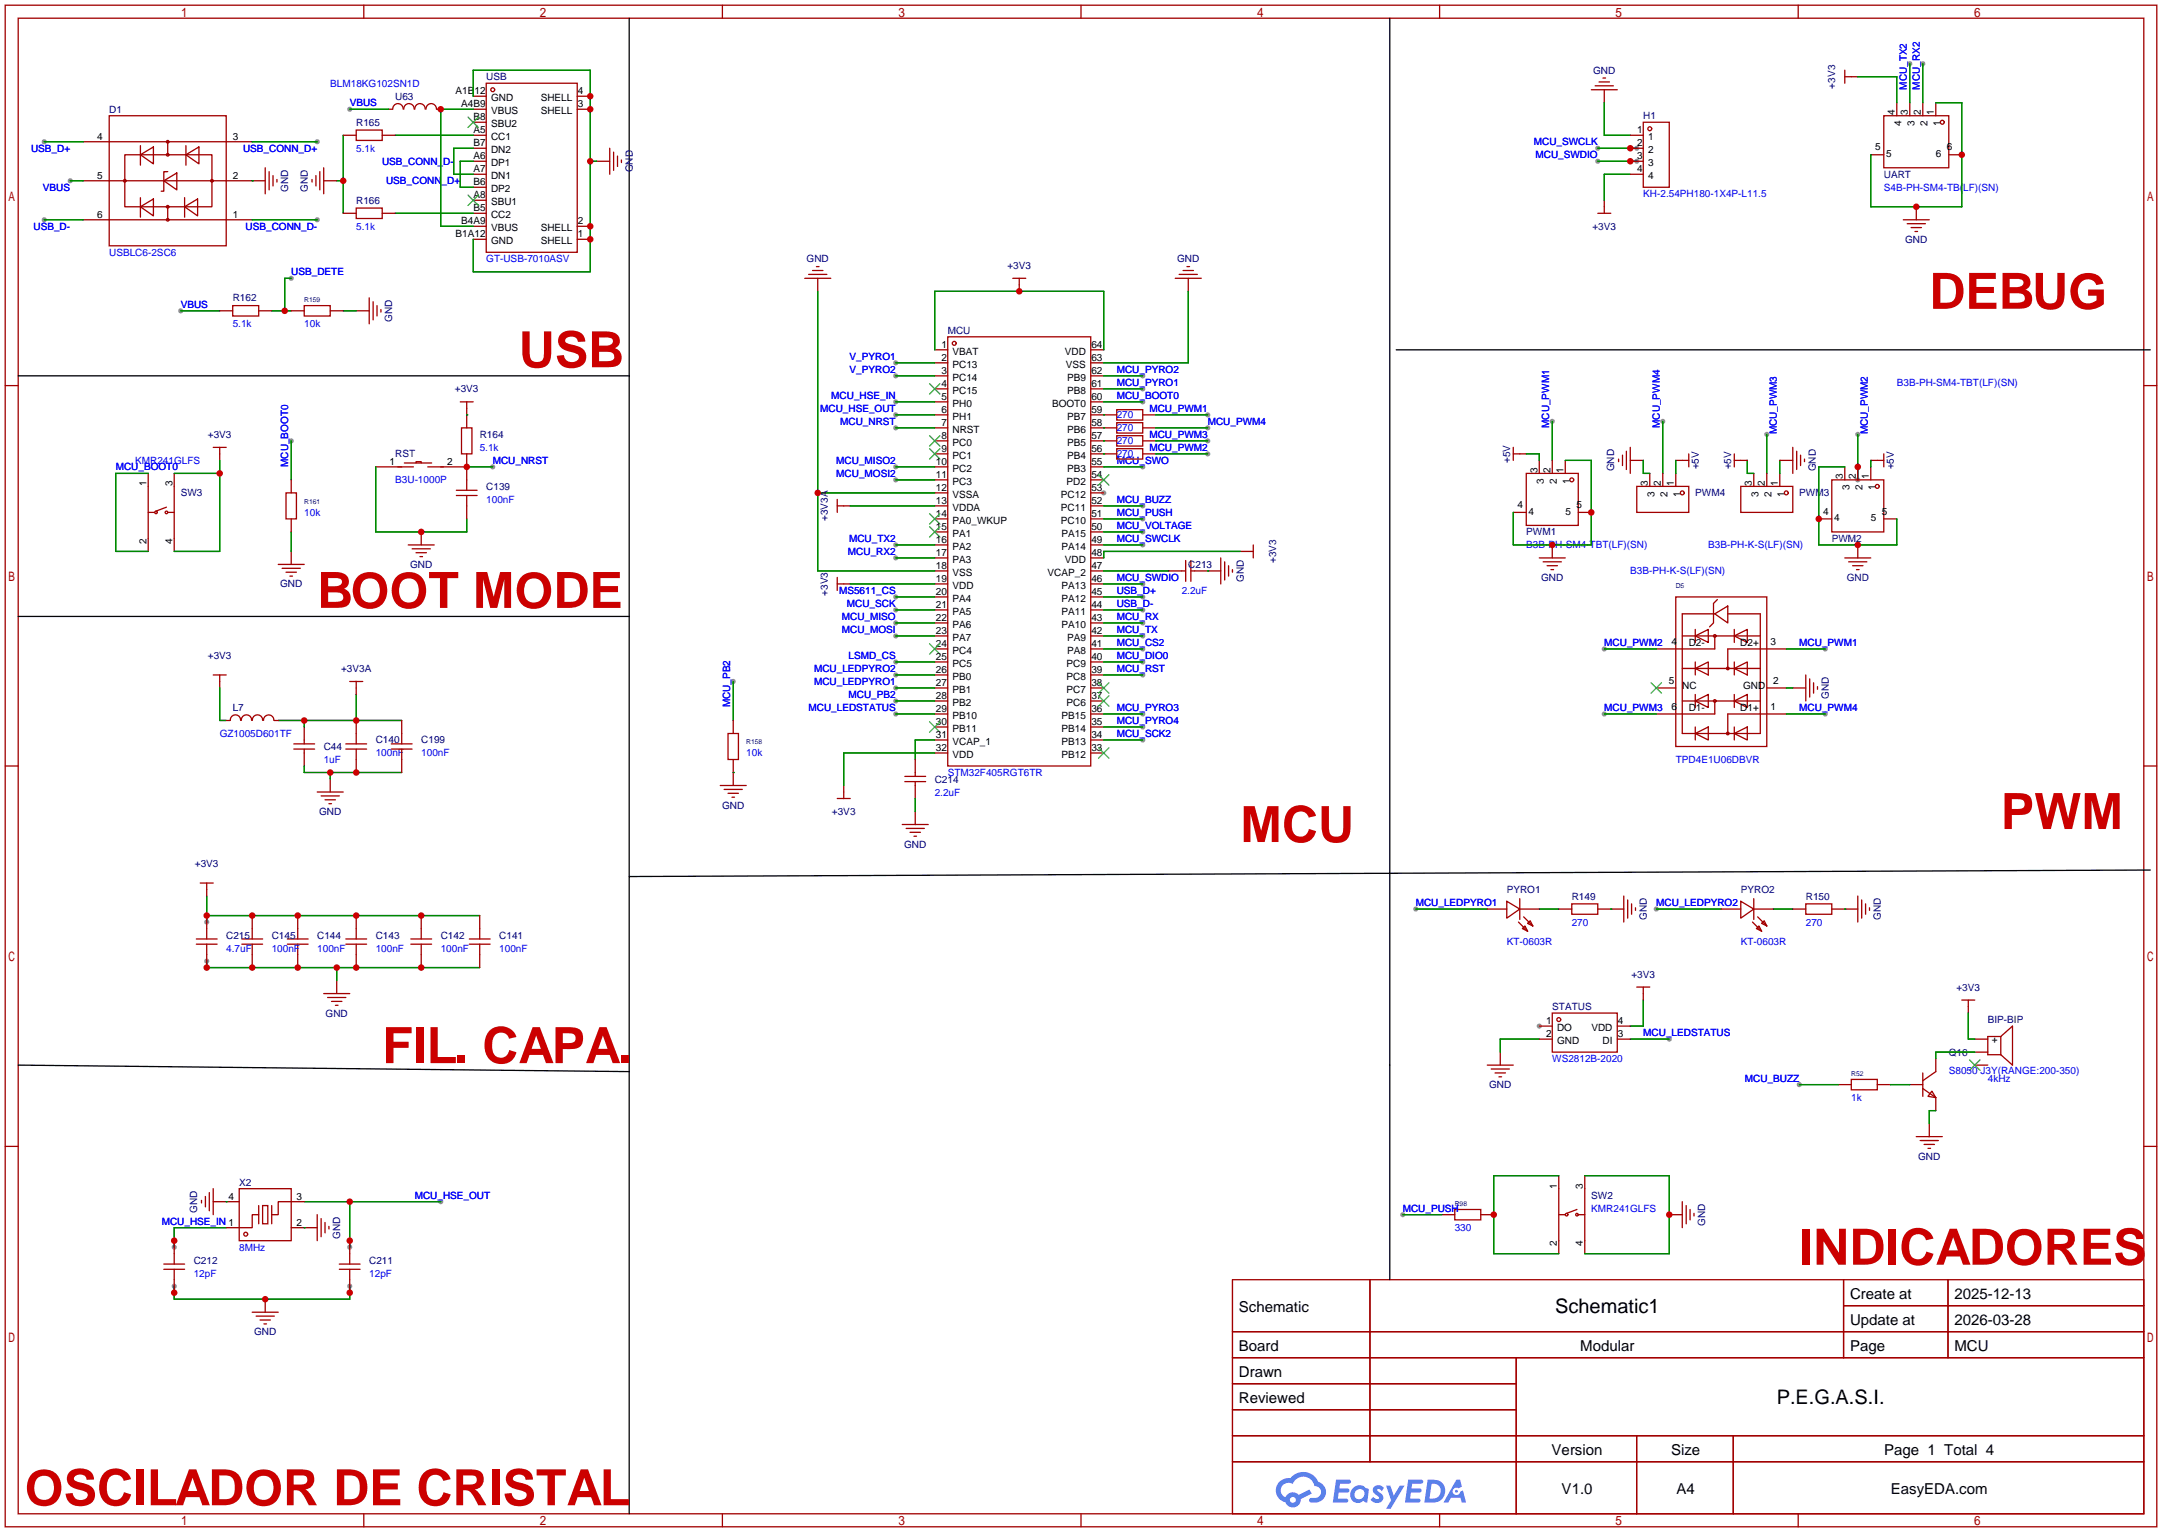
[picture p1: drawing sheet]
<svg xmlns="http://www.w3.org/2000/svg" width="422mm" height="299mm" viewBox="0 0 422 299" stroke-linecap="round" stroke-linejoin="round" font-family="sans-serif">
<g fill="#999">
<circle cx="215.6" cy="96.3" r=".51"/>
<circle cx="300.7" cy="200.4" r=".51"/>
<circle cx="223.3" cy="78.5" r=".51"/>
<circle cx="175" cy="83.6" r=".51"/>
<circle cx="175" cy="78.5" r=".51"/>
<circle cx="175" cy="81" r=".51"/>
<circle cx="223.3" cy="106.4" r=".51"/>
<circle cx="223.3" cy="114" r=".51"/>
<circle cx="223.3" cy="91.2" r=".51"/>
<circle cx="223.3" cy="121.7" r=".51"/>
<circle cx="223.3" cy="124.2" r=".51"/>
<circle cx="40.4" cy="180.1" r=".51"/>
<circle cx="40.4" cy="187.7" r=".51"/>
<circle cx="175" cy="116.6" r=".51"/>
<circle cx="175" cy="119.1" r=".51"/>
<circle cx="175" cy="121.7" r=".51"/>
<circle cx="175" cy="124.2" r=".51"/>
<circle cx="223.3" cy="126.7" r=".51"/>
<circle cx="223.3" cy="139.4" r=".51"/>
<circle cx="223.3" cy="142" r=".51"/>
<circle cx="8.6" cy="27.7" r=".51"/>
<circle cx="62" cy="27.7" r=".51"/>
<circle cx="8.6" cy="42.9" r=".51"/>
<circle cx="62" cy="42.9" r=".51"/>
<circle cx="223.3" cy="129.3" r=".51"/>
<circle cx="223.3" cy="131.8" r=".51"/>
<circle cx="13.7" cy="35.3" r=".51"/>
<circle cx="175" cy="109" r=".51"/>
<circle cx="175" cy="106.4" r=".51"/>
<circle cx="175" cy="73.4" r=".51"/>
<circle cx="175" cy="136.9" r=".51"/>
<circle cx="223.3" cy="119.1" r=".51"/>
<circle cx="223.3" cy="116.6" r=".51"/>
<circle cx="319.8" cy="29" r=".51"/>
<circle cx="312.2" cy="29" r=".51"/>
<circle cx="319.8" cy="31.5" r=".51"/>
<circle cx="312.2" cy="31.5" r=".51"/>
<circle cx="96.3" cy="91.2" r=".51"/>
<circle cx="351.5" cy="211.8" r=".51"/>
<circle cx="143.3" cy="133.1" r=".51"/>
<circle cx="175" cy="70.9" r=".51"/>
<circle cx="86.1" cy="234.7" r=".51"/>
<circle cx="68.3" cy="243.6" r=".51"/>
<circle cx="34" cy="243.6" r=".51"/>
<circle cx="34" cy="251.2" r=".51"/>
<circle cx="68.3" cy="251.2" r=".51"/>
<circle cx="223.3" cy="144.5" r=".51"/>
<circle cx="274.1" cy="237.2" r=".51"/>
<circle cx="68.3" cy="21.3" r=".51"/>
<circle cx="56.9" cy="86.1" r=".51"/>
<circle cx="56.9" cy="54.4" r=".51"/>
<circle cx="35.3" cy="60.7" r=".51"/>
<circle cx="363" cy="93.7" r=".51"/>
<circle cx="363" cy="84.8" r=".51"/>
<circle cx="345.2" cy="84.8" r=".51"/>
<circle cx="236" cy="81" r=".51"/>
<circle cx="236" cy="86.1" r=".51"/>
<circle cx="236" cy="88.6" r=".51"/>
<circle cx="356.6" cy="126.7" r=".51"/>
<circle cx="313.4" cy="126.7" r=".51"/>
<circle cx="356.6" cy="139.4" r=".51"/>
<circle cx="313.4" cy="139.4" r=".51"/>
<circle cx="276.6" cy="177.5" r=".51"/>
<circle cx="323.6" cy="177.5" r=".51"/>
<circle cx="324.9" cy="82.3" r=".51"/>
<circle cx="303.3" cy="82.3" r=".51"/>
<circle cx="223.3" cy="73.4" r=".51"/>
<circle cx="223.3" cy="75.9" r=".51"/>
<circle cx="175" cy="139.4" r=".51"/>
<circle cx="223.3" cy="98.8" r=".51"/>
<circle cx="223.3" cy="103.9" r=".51"/>
<circle cx="175" cy="91.2" r=".51"/>
<circle cx="175" cy="93.7" r=".51"/>
<circle cx="175" cy="131.8" r=".51"/>
<circle cx="175" cy="134.4" r=".51"/>
<circle cx="326.1" cy="202.9" r=".51"/>
<circle cx="373.1" cy="12.4" r=".51"/>
<circle cx="375.7" cy="12.4" r=".51"/>
<circle cx="175" cy="129.3" r=".51"/>
<circle cx="223.3" cy="101.3" r=".51"/>
<circle cx="236" cy="83.6" r=".51"/>
</g>
<g fill="none" stroke="#a10000" stroke-width=".25">
<path d="M1 1h420.4v297.2h-420.4zM3.6 3.6h415.2v292.1h-415.2zM71.1 1v2.6M141.1 1v2.6M211.2 1v2.6M281.3 1v2.6M351.3 1v2.6M1 75.3h2.6M418.8 75.3h2.6M1 149.6h2.6M418.8 149.6h2.6M1 223.9h2.6"/>
<path d="M418.8 223.9h2.6M240.8 249.9h178v45.8h-178zM267.7 249.9v35.6M360.2 249.9v15.3M360.2 255h58.6M380.6 249.9v15.3M240.8 260.1h178M240.8 265.2h178M240.8 270.3h55.4M240.8 275.3h55.4M296.2 265.2v30.5M71.1 295.7v2.5"/>
<path d="M141.1 295.7v2.5M211.2 295.7v2.5M240.8 280.4h178M240.8 285.5h178M281.3 295.7v2.5M319.8 280.4v15.3M338.6 280.4v15.3M351.3 295.7v2.5"/>
</g>
<g fill="#5487ff">
<path d="M268.5 290.3a1.3 1.3 0 0 1 1.9 .3l-.4 .6a.54 .54 0 0 0-1-.2l.2 .2a1.58 1.58 0 0 1 1 1.6 1.43 1.43 0 0 1-2.4 .1l.5-.6a.64 .64 0 0 0 .5 .5 .64 .64 0 0 0 .6-.3l-.1-.2a1.35 1.35 0 0 1-1-1.8z"/>
<path d="M270.8 290.2h.8l.7 1.9 1.2-1.9h.9l-2.7 4.5h-.9l1-1.7z"/>
<path d="M261 289h1.7a1.31 1.31 0 0 1 1.2 .2 .4 .4 0 0 1-.3 .6h-1.8l-.1 .9h1.6a.4 .4 0 0 1 .3 .4 .4 .4 0 0 1-.4 .4h-1.6l-.2 1.2h.8a1.23 1.23 0 0 1 1.2 .2 .39 .39 0 0 1-.4 .6h-2.6z"/>
<path d="M275.1 289h1.7a1.32 1.32 0 0 1 1.2 .2 .39 .39 0 0 1-.3 .6h-1.8l-.1 .9h1.6a.4 .4 0 0 1 .4 .4 .4 .4 0 0 1-.5 .4h-1.6l-.2 1.2h.8a1.23 1.23 0 0 1 1.2 .2 .39 .39 0 0 1-.4 .6h-2.6z"/>
<path d="M284.5 289h.8l.3 1.3-.6 .4a.75 .75 0 0 0-1.1 .3 .75 .75 0 0 0 .5 1 .75 .75 0 0 0 .9-.6l.5-.3 .6 2.4h-.8l-.3-1h-1.8l-.5 1h-1z"/>
<path d="M278.9 289l-.6 4.5h1.4a2.27 2.27 0 0 0 2.7-2.3 2.27 2.27 0 0 0-2.7-2.2zM279.7 289.8a1.5 1.5 0 0 1 1.8 1.5 1.5 1.5 0 0 1-1.9 1.4h-.3z"/>
<path d="M264.4 290.6a1.6 1.6 0 0 0-.4 2.3 1.6 1.6 0 0 0 2.3 .2l.8 .4 .3-2.5-.1-.3h-.5a1.58 1.58 0 0 0-2.4-.1zM265 291.1a.99 .99 0 0 1 1.6 .3 .99 .99 0 0 1-.9 1.4 .94 .94 0 0 1-1-.5 .94 .94 0 0 1 .3-1.2z"/>
<path d="M250 289.4a2.37 2.37 0 0 0 1.1 4 1.54 1.54 0 0 0 1.8 1 1.54 1.54 0 0 0 1.2-1.6l2.2-1.1-.5-.8-2.1 1.1a1.57 1.57 0 0 0-2.6 .4 1.5 1.5 0 0 1-.7-2.1 1.5 1.5 0 0 1 2.2-.5 2.23 2.23 0 0 1 2.3-1.4 2.23 2.23 0 0 1 1.9 1.8 1.16 1.16 0 0 1 1.3 1.1 1.16 1.16 0 0 1-1.1 1.3h-.7a.47 .47 0 0 0-.5 .3 .47 .47 0 0 0 .4 .6 2.17 2.17 0 0 0 2.5-1 2.17 2.17 0 0 0-.4-2.7l-.7-.4a3.2 3.2 0 0 0-5.5-.7l-1.1 .1zM252 292.9a.6 .6 0 0 1 1.2 0 .6 .6 0 0 1-1.2 0z"/>
<circle cx="284.6" cy="291.3" r=".28"/>
</g>
<g fill="none" stroke="#a10000" stroke-width=".25">
<path d="M92.5 18.8h2.5M95 16.3h17.8v33h-17.8zM112.8 18.8h2.5M310.9 17.5h5.1M311.7 16.8h3.5M312.4 16h2.1M313.2 15.2h.5M313.4 17.5v2.6M360.4 13.7v2.6M360.4 15h2.6M16.3 35.3h35.5M16.3 27.7h33"/>
<path d="M21.3 22.6h22.9v25.4h-22.9zM24.4 30.2h17v10.2h-17zM27.4 30.2l2.6-1.5v3.3zM27.4 28.4v3.9M27.4 38.6v3.8M32 35.3l2.5-1.5v3.3zM32.8 33.5h-.8v3.8h-.5M32.8 27.7v2.5M36.1 38.6v3.8M36.3 30.2l2.6-1.5v3.3zM36.3 28.4v3.9M51.8 32.8v5"/>
<path d="M52.6 33.5v3.6M53.3 34.3v2M54.1 35.1v.5M61 35.1v.5M61.7 34.3v2M62.5 33.5v3.6M63.2 35.3h2.6M63.2 32.8v5M67.1 26.4h2.5M69.6 25.4h5.1v2h-5.1zM74.7 26.4h2.5M75.9 21.3h.8"/>
<path d="M76.7 21.3a1.01 1.01 0 0 1 1-1.1 1.01 1.01 0 0 1 1.1 1.1M78.9 21.3a1.01 1.01 0 0 1 1-1.1 1.01 1.01 0 0 1 1 1.1M81 21.3a1.01 1.01 0 0 1 1.1-1.1 1.01 1.01 0 0 1 1 1.1M83.2 21.3a1.01 1.01 0 0 1 1-1.1 1.01 1.01 0 0 1 1.1 1.1M85.3 21.3h.8M92.5 21.3h2.5M92.5 39.1h2.5M92.5 36.6h2.5M92.5 34h2.5M92.5 31.5h2.5M92.5 29h2.5M92.5 26.4h2.5"/>
<path d="M92.5 23.9h2.5M112.8 21.3h2.5M116.6 31.5h2.5M119.1 29v5M119.9 29.7v3.6M120.6 30.5v2M121.4 31.2v.6M313.4 39.1v2.6M318.5 34h2.6M318.5 31.5h2.6M318.5 29h2.6M318.5 26.4h2.6"/>
<path d="M321.1 23.9h5v12.7h-5zM365.5 30.2h2.5M368 22.6h12.7v10.2h-12.7zM370.6 20.1v2.5M373.1 20.1v2.5M375.7 20.1v2.5M378.2 20.1v2.5M380.7 30.2h2.6M16.3 42.9h33M27.4 40.4l2.6-1.5v3.3zM32.8 40.4v2.5M36.1 40.4l2.5-1.5v3.3z"/>
<path d="M45.5 59.7h5v2h-5zM59.4 59.7h5.1v2h-5.1zM67.1 41.7h2.5M69.6 40.6h5.1v2.1h-5.1zM72.1 58.2v5M72.9 58.9v3.6M73.7 59.7v2M74.7 41.7h2.5M92.5 41.7h2.5M92.5 44.2h2.5M92.5 46.7h2.5M112.8 44.2h2.5"/>
<path d="M112.8 46.7h2.5M157.2 54.4h5.1M158 53.6h3.5M158.7 52.8h2.1M159.5 52.1h.5M159.8 54.4v2.5M197.9 54.4h2.5M199.1 54.4v2.5M229.6 54.4h5.1M230.4 53.6h3.5M231.1 52.8h2.1M231.9 52.1h.5"/>
<path d="M232.2 54.4v2.5M312.2 41.7h2.5M371.9 42.9h5M372.6 43.7h3.6M373.4 44.5h2M374.1 45.2h.5M374.4 40.4v2.5M42.9 60.7h2.6M50.5 60.7h2.6M56.9 60.7h2.5M64.5 60.7h2.6M69.6 60.7h2.5"/>
<path d="M74.4 60.5v.5M89.9 78.5h2.6M91.2 78.5v5.1M182.6 68.3h2.6M182.6 70.9h2.6M182.6 73.4h2.6M182.6 75.9h2.6M182.6 78.5h2.6M185.2 65.8h27.9v83.8h-27.9zM213.1 68.3h2.5M213.1 70.9h2.5M213.1 73.4h2.5"/>
<path d="M213.1 75.9h2.5M213.1 78.5h2.5M29 92.5v15.2M32.5 99.1l-2 .7M34 92.5v15.2M41.7 87.4h2.5M42.9 87.4v2.5M55.9 96.3h2v5h-2zM56.9 93.7v2.6M73.4 91.2h7.4M79 90.4h5.3M81.3 90.4v-.2h1v.2"/>
<path d="M83.6 91.2h7.6M89.2 96.8h4M89.2 95.8h4M90.2 83.6h2v5h-2zM91.2 88.6v7.2M91.2 96.8v4.5M163.6 98.8h2.5M163.6 97.5v2.6M182.6 81h2.6M182.6 83.6h2.6M182.6 86.1h2.6M182.6 88.6h2.6"/>
<path d="M182.6 91.2h2.6M182.6 93.7h2.6M182.6 96.3h2.6M182.6 98.8h2.6M213.1 81h5.1M213.1 83.6h5.1M213.1 86.1h5.1M213.1 88.6h5.1M213.1 91.2h2.5M213.1 93.7h2.5M213.1 96.3h2.5M213.1 98.8h2.5"/>
<path d="M218.2 80h5.1v2h-5.1zM218.2 85.1h5.1v2h-5.1zM218.2 87.6h5.1v2.1h-5.1zM218.2 82.6h5.1v2h-5.1zM223.3 81h2.5M223.3 83.6h2.5M223.3 86.1h2.5M223.3 88.6h2.5M295.7 88.6h2.5M295.7 87.4v2.5M298.2 92.5h10.2v10.1h-10.2zM300.7 89.9v2.6"/>
<path d="M303.3 89.9v2.6M305.8 89.9v2.6M316.2 89.7v.5M317 88.9v2M317.8 88.1v3.6M318.5 89.9h2.6M318.5 87.4v5.1M319.8 95h10.1v5.1h-10.1zM322.3 92.5v2.5M324.9 92.5v2.5M327.4 89.9h2.5M327.4 92.5v2.5"/>
<path d="M329.9 88.6v2.6M338.8 89.9h2.6M338.8 88.6v2.6M340.1 95h10.2v5.1h-10.2zM342.6 92.5v2.5M345.2 92.5v2.5M347.7 89.9h2.6M347.7 92.5v2.5M350.3 87.4v5.1M351 88.1v3.6M351.8 88.9v2M352.6 89.7v.5"/>
<path d="M357.9 93.7h10.1v10.2h-10.1zM360.4 91.2v2.5M363 91.2v2.5M365.5 89.9h2.5M365.5 91.2v2.5M368 88.6v2.6M29 100.1h1.2M32.8 100.1h1.2M54.4 110.2h5M55.1 111h3.6M55.9 111.8h2M56.6 112.5h.5"/>
<path d="M56.9 101.3v2.6M56.9 107.7v2.5M79.8 106.4h5M80.5 107.2h3.6M81.3 108h2M82 108.7h.5M82.3 103.9v2.5M163.6 114h2.5M163.6 112.8v2.5M182.6 101.3h2.6M182.6 103.9h2.6M182.6 106.4h2.6"/>
<path d="M182.6 109h2.6M182.6 111.5h2.6M182.6 114h2.6M182.6 116.6h2.6M182.6 119.1h2.6M213.1 101.3h2.5M213.1 103.9h2.5M213.1 106.4h2.5M213.1 109h2.5M213.1 111.5h2.5M213.1 114h2.5M213.1 116.6h2.5"/>
<path d="M213.1 119.1h2.5M228.3 111.5h3.3M231.6 109.5v4M232.7 111.5h5.8M232.7 109.5v4M238.5 109v5M239.3 109.7v3.6M240 110.5v2M240.8 111.3v.5M242.3 107.7h2.6M244.9 106.4v2.6M295.7 100.1h2.5"/>
<path d="M300.7 109h5.1M301.5 109.7h3.6M302.3 110.5h2M303 111.3h.5M303.3 106.4v2.6M308.4 100.1h2.5M327.4 116.6h17.8v29.2h-17.8zM335 119.9l2.6-1.5v3.3zM335 119.9h-6.3v23.4h15.2v-23.4h-6.3M335.5 117.1l-.7 .8v3.8l-.8 .7M355.3 101.3h2.6M360.4 109h5.1"/>
<path d="M361.2 109.7h3.5M361.9 110.5h2.1M362.7 111.3h.5M363 106.4v2.6M368 101.3h2.6M41.7 131.8h2.5M42.9 131.8v2.6M68.3 133.1h2.6M69.6 133.1v2.5M182.6 121.7h2.6M182.6 124.2h2.6M182.6 126.7h2.6"/>
<path d="M182.6 129.3h2.6M182.6 131.8h2.6M182.6 134.4h2.6M182.6 136.9h2.6M182.6 139.4h2.6M213.1 121.7h2.5M213.1 124.2h2.5M213.1 126.7h2.5M213.1 129.3h2.5M213.1 131.8h2.5M213.1 134.4h2.5M213.1 136.9h2.5"/>
<path d="M213.1 139.4h2.5M323.6 134.4h3.8M328.7 124.2h15.2M328.7 136.9h15.2M328.7 130.6h15.2M331.2 136.9l2.6-1.3v2.6zM331.2 130.6l2.6-1.3v2.5zM331.2 124.2l2.6-1.3v2.6zM331.2 122.9v2.6M331.2 129.3v2.5M331.2 135.6v2.6M335 124.2v2.5h-11.4"/>
<path d="M335 136.9v2.5h-11.4M338.8 136.9l2.6-1.3v2.6zM338.8 130.6l2.6-1.3v2.5zM338.8 124.2l2.6-1.3v2.6zM338.8 122.9v2.6M338.8 129.3v2.5M338.8 135.6v2.6M345.2 134.4h3.8M349 126.7h-11.4v3.9M349 139.4h-11.4v3.9M350.3 134.4h2.5M352.8 131.8v5.1"/>
<path d="M353.6 132.6v3.5M354.3 133.3v2.1M355.1 134.1v.5M44.2 140.7h.8M45 140.7a1.01 1.01 0 0 1 1-1.1 1.01 1.01 0 0 1 1 1.1M47.1 140.7a1.01 1.01 0 0 1 1.1-1.1 1.01 1.01 0 0 1 1 1.1M49.3 140.7a1.01 1.01 0 0 1 1-1.1 1.01 1.01 0 0 1 1 1.1M51.5 140.7a1.01 1.01 0 0 1 1-1.1 1.01 1.01 0 0 1 1 1.1M53.6 140.7h.8M57.4 146.3h4.1M57.4 145.3h4.1M59.4 142v3.3"/>
<path d="M59.4 146.3v3.3M62 154.7h5.1M62.7 155.4h3.6M63.5 156.2h2M64.3 157h.5M64.5 152.1v2.6M67.6 146.3h4M67.6 145.3h4M69.6 140.7v4.6M69.6 146.3v4.6M76.5 146.3h4M76.5 145.3h4"/>
<path d="M78.5 140.7v4.6M78.5 146.3v4.6M140.7 153.4h5.1M141.5 154.2h3.5M142.2 143.3h2.1v5h-2.1zM142.2 154.9h2.1M143 155.7h.5M143.3 140.7v2.6M143.3 148.3v5.1M163.6 156h2.5M164.8 153.4v2.6M176.8 152.7h4"/>
<path d="M176.8 151.6h4M178.8 148.3v3.3M178.8 152.7v3.3M178.8 158.5v2.5M182.6 142h2.6M182.6 144.5h2.6M182.6 147.1h2.6M213.1 142h2.5M213.1 144.5h2.5M213.1 147.1h2.5M331.2 143.3l2.6-1.3v2.5zM331.2 142v2.5"/>
<path d="M338.8 143.3l2.6-1.3v2.5zM338.8 142v2.5M39.1 172.5h2.6M40.4 172.5v2.5M40.4 178.8v4.6M49.3 178.8v4.6M58.2 178.8v4.6M69.6 178.8v4.6M82.3 178.8v4.6M93.7 178.8v4.6M176.3 161h5.1M177 161.8h3.6"/>
<path d="M177.8 162.6h2M178.6 163.3h.5M290.6 177.5h3.8M294.4 176l2.5 1.5-2.5 1.8zM296.9 177.5h3.8M296.9 175.5v4.1M297.7 179.1l1.8 1.7M304.5 177.5h2.6M307.1 176.5h5.1v2.1h-5.1zM312.2 177.5h5M317.2 175v5.1M318 175.8v3.5"/>
<path d="M318.8 176.5v2.1M319.5 177.3v.5M336.3 177.5h3.8M340.1 176l2.5 1.5-2.5 1.8zM342.6 177.5h3.9M342.6 175.5v4.1M343.4 179.1l1.8 1.7M350.3 177.5h2.5M352.8 176.5h5.1v2.1h-5.1zM357.9 177.5h5.1M363 175v5.1M363.7 175.8v3.5"/>
<path d="M364.5 176.5v2.1M365.3 177.3v.5M38.4 184.4h4M38.4 183.4h4M40.4 184.4v4.6M47.2 184.4h4.1M47.2 183.4h4.1M49.3 184.4v4.6M56.1 184.4h4.1M56.1 183.4h4.1M58.2 184.4v4.6M63.2 194.1h5.1"/>
<path d="M64 194.8h3.6M64.8 195.6h2M65.5 196.3h.5M65.8 191.5v2.6M67.6 184.4h4M67.6 183.4h4M69.6 184.4v4.6M80.3 184.4h4M80.3 183.4h4M82.3 184.4v4.6M91.7 184.4h4.1M91.7 183.4h4.1"/>
<path d="M93.7 184.4v4.6M296.7 180.1l1.7 1.8M297.4 181.4l.5-.6 .5 1.1zM298.4 180.3l.6-.5 .5 1zM303.3 197.9h12.7v7.6h-12.7zM319.8 192.8h2.5M321.1 192.8v2.5M342.4 180.1l1.8 1.8M343.2 181.4l.5-.6 .5 1.1zM344.2 180.3l.5-.5 .5 1zM383.3 195.3h2.5M384.6 195.3v2.6"/>
<path d="M290.6 208h5.1M291.3 208.8h3.6M292.1 209.5h2M292.9 210.3h.5M293.1 205.5v2.5M300.7 202.9h2.6M300.7 200.4h2.6M316 202.9h2.5M316 200.4h2.5M359.2 211.8h2.5M361.7 210.8h5.1v2.1h-5.1zM366.8 211.8h2.5"/>
<path d="M373.1 211.8h2.6M375.7 212.6l2.5 1.8M375.7 209.5v4.6M376.9 219.5v2.5M377.4 213.1l.8 1.3-1.5-.3zM378.2 206.8v2.5l-2.5 1.8M378.2 214.4v2.5M385.8 202.9h2.6M385.8 205.5h2.6M385.8 208h2.6M390.9 202.4l2.3-2v7.6l-2.3-2M390.9 202.4v3.6"/>
<path d="M390.9 202.4h-2.5v3.6h2.5M39.4 234.4v.5M40.1 233.7v2M40.9 232.9v3.6M41.7 234.7h5M41.7 232.2v5M46.7 232.2h10.2v10.1h-10.2zM50.5 237.2h-1.2v2.6h-5.1M50.5 235.5v3.5M51.3 235.5h1v3.5h-1zM53.1 235.5v3.5M56.9 239.8h5.1"/>
<path d="M59.4 234.7h-5v2.5h-1.3M62 237.2v5.1M62.7 238v3.6M63.5 238.8v2M64.3 239.5v.5M281.7 237.2h2.5M284.2 236.2h5.1v2.1h-5.1zM289.3 237.2h2.5M304.5 237.2h1.3M304.5 229.6v15.3M308.1 236.2l-2 .8M308.4 237.2h1.2"/>
<path d="M309.6 229.6v15.3M326.1 237.2h2.6M328.7 234.7v5.1M329.4 235.5v3.5M330.2 236.2v2.1M331 237v.5M374.4 222h5.1M375.2 222.8h3.5M375.9 223.5h2.1M376.7 224.3h.5M32 247.9h4.1M32 246.9h4.1"/>
<path d="M34 242.3v4.6M34 247.9v4.6M49.3 256.3h5.1M50 257h3.6M50.8 257.8h2M51.6 258.6h.5M51.8 253.7v2.6M66.3 247.9h4.1M66.3 246.9h4.1M68.3 242.3v4.6M68.3 247.9v4.6"/>
<circle cx="96.3" cy="17.5" r=".38"/>
<circle cx="24.4" cy="35.3" r=".25"/>
<circle cx="32.8" cy="30.2" r=".25"/>
<circle cx="32.8" cy="27.7" r=".25"/>
<circle cx="41.4" cy="35.3" r=".25"/>
<circle cx="322.3" cy="25.1" r=".38"/>
<circle cx="379.5" cy="23.9" r=".38"/>
<circle cx="32.8" cy="42.9" r=".25"/>
<circle cx="32.8" cy="40.4" r=".25"/>
<circle cx="186.4" cy="67.1" r=".38"/>
<circle cx="307.1" cy="93.7" r=".38"/>
<circle cx="328.7" cy="96.3" r=".38"/>
<circle cx="349" cy="96.3" r=".38"/>
<circle cx="366.8" cy="95" r=".38"/>
<circle cx="30.5" cy="100.1" r=".25"/>
<circle cx="32.5" cy="100.1" r=".25"/>
<circle cx="335" cy="124.2" r=".25"/>
<circle cx="335" cy="136.9" r=".25"/>
<circle cx="337.6" cy="130.6" r=".25"/>
<circle cx="337.6" cy="143.3" r=".25"/>
<circle cx="304.5" cy="199.1" r=".38"/>
<circle cx="306.1" cy="237.2" r=".25"/>
<circle cx="308.1" cy="237.2" r=".25"/>
<circle cx="48" cy="241" r=".38"/>
</g>
<g fill="none" stroke="#3c3" stroke-width=".25">
<path d="M91.4 38.1l2.1 2M91.4 22.9l2.1 2M93.5 38.1l-2.1 2M93.5 22.9l-2.1 2M181.6 74.9l2 2.1M183.6 74.9l-2 2.1M181.6 85.1l2 2M181.6 87.6l2 2.1M183.6 85.1l-2 2M183.6 87.6l-2 2.1M214.6 92.7l2.1 2M216.7 92.7l-2.1 2"/>
<path d="M181.6 100.3l2 2.1M181.6 102.9l2 2M183.6 100.3l-2 2.1M183.6 102.9l-2 2M181.6 125.7l2 2.1M183.6 125.7l-2 2.1M214.6 135.9l2.1 2M214.6 133.3l2.1 2.1M216.7 135.9l-2.1 2M216.7 133.3l-2.1 2.1M322.6 133.3l2 2.1M324.6 133.3l-2 2.1"/>
<path d="M181.6 141l2 2M183.6 141l-2 2M214.6 146l2.1 2.1M216.7 146l-2.1 2.1M384.8 207l2 2M386.8 207l-2 2"/>
</g>
<g fill="none" stroke="#008700" stroke-width=".25">
<path d="M92.5 18.8v-5.1h22.8v39.4h-22.8v-6.4M363 15h7.6v5.1M373.1 12.4v7.7M375.7 12.4v7.7M8.6 27.7h7.7M13.7 35.3h2.6M49.3 35.3h.1M49.3 27.7h12.7M65.8 35.3h1.3M67.1 26.4v15.3M68.3 21.3h7.6M77.2 26.4h15.3"/>
<path d="M92.5 29h-3.9v5h3.9M92.5 31.5h-2.6v5.1h2.6M92.5 21.3h-6.4v22.9h6.4M115.3 31.5h1.3M312.2 29h7.6M312.2 31.5h7.6M313.4 20.1v6.3h5.1M318.5 34h-5.1v5.1M378.2 20.1h5.1v20.3h-17.8v-10.2M8.6 42.9h7.7M49.3 42.9h12.7M56.9 54.4h-1.3v6.3"/>
<path d="M77.2 41.7h15.3M159.8 56.9v54.6h22.8M232.2 56.9v14h-16.6M35.3 60.7h7.6M53.1 60.7h3.8M67.1 60.7h2.5M175 70.9h7.6M175 78.5h7.6M175 73.4h7.6M182.6 68.3v-11.4h33v11.4M215.6 78.5h7.7M215.6 73.4h7.7"/>
<path d="M215.6 75.9h7.7M29 92.5h-6.4v15.2h6.4M34 92.5h8.9M42.9 89.9v17.8h-8.9M56.9 86.1v7.6M73.4 91.2v12.7h17.8v-2.6M91.2 81h.1M91.2 91.2h5.1M159.8 96.3h22.8M166.1 98.8h16.5M175 83.6h7.6M175 81h7.6"/>
<path d="M175 91.2h7.6M175 93.7h7.6M215.6 81h.1M215.6 86.1h.1M215.6 88.6h.1M215.6 83.6h.1M215.6 98.8h7.7M215.6 91.2h7.7M225.8 83.6h10.2M225.8 81h10.2M225.8 86.1h10.2M225.8 88.6h10.2"/>
<path d="M298.2 88.6h2.5v1.3M303.3 82.3v7.6M305.8 89.9h5.1v16.5h-15.2v-6.3M321.1 89.9v2.6h1.2M324.9 82.3v10.2M327.4 89.9v2.6M341.4 89.9v2.6h1.2M345.2 84.8v7.7M347.7 89.9v2.6M360.4 91.2h-5.1v15.2h15.3v-5.1M363 84.8v8.9M365.5 89.9v1.3"/>
<path d="M56.9 103.9v3.8M166.1 114h16.5M175 106.4h7.6M175 116.6h7.6M175 119.1h7.6M175 109h7.6M215.6 111.5h12.7M215.6 106.4h7.7M215.6 114h7.7M215.6 116.6h7.7M215.6 119.1h7.7M215.6 103.9h7.7"/>
<path d="M215.6 101.3h7.7M236 111.5h.1M242.3 107.7h-26.7v1.3M42.9 134.4v6.3h1.3M69.6 135.6v5.1M143.3 133.1v7.6M175 121.7h7.6M175 124.2h7.6M175 139.4h7.6M175 129.3h7.6M175 131.8h7.6M175 136.9h7.6"/>
<path d="M175 134.4h7.6M215.6 121.7h7.7M215.6 124.2h7.7M215.6 126.7h7.7M215.6 139.4h7.7M215.6 129.3h7.7M215.6 131.8h7.7M313.4 126.7h10.2M313.4 139.4h10.2M349 126.7h7.6M349 139.4h7.6M349 134.4h1.3"/>
<path d="M54.4 140.7h24.1M59.4 149.6v1.3h19.1M59.4 140.7v1.3M64.5 150.9v1.2M143.3 150.9h.1M178.8 156v2.5M182.6 144.5h-3.8v3.8M182.6 147.1h-17.8v6.3M215.6 144.5h7.7M215.6 142h7.7M40.4 175v5.1M40.4 178.8h53.3"/>
<path d="M276.6 177.5h14M300.7 177.5h3.8M314.7 177.5h.1M323.6 177.5h12.7M346.5 177.5h3.8M360.4 177.5h.1M40.4 187.7v1.3h53.3M65.8 189v2.5M321.1 195.3v5.1h-2.6M384.6 197.9v5h1.2M300.7 202.9h-7.6v2.6M318.5 202.9h7.6"/>
<path d="M351.5 211.8h7.7M369.3 211.8h3.8M378.2 216.9h-1.3v2.6M385.8 205.5h-7.6v1.3M44.2 234.7h.1M44.2 239.8h-10.2v3.8M59.4 239.8h.1M59.4 234.7h26.7M68.3 234.7v8.9M274.1 237.2h7.6M304.5 229.6h-12.7v15.3h12.7M309.6 229.6h16.5v15.3h-16.5"/>
<path d="M34 251.2v2.5h34.3v-2.5"/>
</g>
<path d="M122.9 3.6v292.1M271.5 3.6v246.3M3.6 73.4h119.3M272.8 68.3h147.3M3.6 120.4h119.3M420.1 169.9l-297.2 1.3M3.6 208l119.3 1.3" fill="none" stroke="#000" stroke-width=".25"/>
<g fill="#c00">
<circle cx="199.1" cy="56.9" r=".63"/>
<circle cx="159.8" cy="96.3" r=".63"/>
<circle cx="40.4" cy="178.8" r=".63"/>
<circle cx="49.3" cy="178.8" r=".63"/>
<circle cx="58.2" cy="178.8" r=".63"/>
<circle cx="69.6" cy="178.8" r=".63"/>
<circle cx="82.3" cy="178.8" r=".63"/>
<circle cx="65.8" cy="189" r=".63"/>
<circle cx="69.6" cy="189" r=".63"/>
<circle cx="82.3" cy="189" r=".63"/>
<circle cx="58.2" cy="189" r=".63"/>
<circle cx="49.3" cy="189" r=".63"/>
<circle cx="40.4" cy="189" r=".63"/>
<circle cx="64.5" cy="150.9" r=".63"/>
<circle cx="69.6" cy="150.9" r=".63"/>
<circle cx="59.4" cy="140.7" r=".63"/>
<circle cx="69.6" cy="140.7" r=".63"/>
<circle cx="318.5" cy="29" r=".63"/>
<circle cx="318.5" cy="31.5" r=".63"/>
<circle cx="115.3" cy="21.3" r=".63"/>
<circle cx="115.3" cy="18.8" r=".63"/>
<circle cx="115.3" cy="31.5" r=".63"/>
<circle cx="115.3" cy="44.2" r=".63"/>
<circle cx="115.3" cy="46.7" r=".63"/>
<circle cx="67.1" cy="35.3" r=".63"/>
<circle cx="91.2" cy="91.2" r=".63"/>
<circle cx="82.3" cy="103.9" r=".63"/>
<circle cx="68.3" cy="234.7" r=".63"/>
<circle cx="68.3" cy="242.3" r=".63"/>
<circle cx="34" cy="242.3" r=".63"/>
<circle cx="51.8" cy="253.7" r=".63"/>
<circle cx="34" cy="252.5" r=".63"/>
<circle cx="68.3" cy="252.5" r=".63"/>
<circle cx="326.1" cy="237.2" r=".63"/>
<circle cx="291.8" cy="237.2" r=".63"/>
<circle cx="86.1" cy="21.3" r=".63"/>
<circle cx="55.6" cy="60.7" r=".63"/>
<circle cx="363" cy="91.2" r=".63"/>
<circle cx="42.9" cy="92.5" r=".63"/>
<circle cx="363" cy="106.4" r=".63"/>
<circle cx="355.3" cy="101.3" r=".63"/>
<circle cx="303.3" cy="106.4" r=".63"/>
<circle cx="310.9" cy="100.1" r=".63"/>
<circle cx="374.4" cy="40.4" r=".63"/>
<circle cx="383.3" cy="30.2" r=".63"/>
</g>
<g font-size="9.8" fill="#c00">
<text x="376.9" y="60.3">DEBUG</text>
<text x="101.3" y="71.7">USB</text>
<text x="62" y="118.7">BOOT MODE</text>
<text x="390.9" y="161.9">PWM</text>
<text x="242.3" y="164.5">MCU</text>
<text x="74.7" y="207.6">FIL. CAPA.</text>
<text x="351.5" y="247">INDICADORES</text>
<text x="4.8" y="294">OSCILADOR DE CRISTAL</text>
</g>
<g font-size="3.9">
<text x="303.8" y="256.4">Schematic1</text>
<text x="347.1" y="274.2">P.E.G.A.S.I.</text>
</g>
<g font-size="2.9">
<text x="242.1" y="256.2">Schematic</text>
<text x="361.5" y="253.7">Create at</text>
<text x="381.9" y="253.7">2025-12-13</text>
<text x="242.1" y="263.9">Board</text>
<text x="308.8" y="263.9">Modular</text>
<text x="361.5" y="258.8">Update at</text>
<text x="361.5" y="263.9">Page</text>
<text x="381.9" y="258.8">2026-03-28</text>
<text x="381.9" y="263.9">MCU</text>
<text x="242.1" y="268.9">Drawn</text>
<text x="242.1" y="274">Reviewed</text>
<text x="303.2" y="284.2">Version</text>
<text x="326.5" y="284.2">Size</text>
<text x="368.1" y="284.2">Page 1 Total 4</text>
<text x="305.1" y="291.8">V1.0</text>
<text x="327.5" y="291.8">A4</text>
<text x="369.4" y="291.8">EasyEDA.com</text>
</g>
<g font-size="2" fill="#00f">
<text x="64.5" y="16.9">BLM18KG102SN1D</text>
<text x="372.5" y="17.5" transform="rotate(-90 372.5 17.5)">MCU_TX2</text>
<text x="375.1" y="17.5" transform="rotate(-90 375.1 17.5)">MCU_RX2</text>
<text x="68.3" y="20.8">VBUS</text>
<text x="6.1" y="29.6">USB_D+</text>
<text x="47.5" y="29.6">USB_CONN_D+</text>
<text x="69.6" y="29.6">5.1k</text>
<text x="299.7" y="28.4">MCU_SWCLK</text>
<text x="74.6" y="32.2">USB_CONN_D-</text>
<text x="75.4" y="36">USB_CONN_D+</text>
<text x="300" y="30.9">MCU_SWDIO</text>
<text x="8.4" y="37.3">VBUS</text>
<text x="321.1" y="38.5">KH-2.54PH180-1X4P-L11.5</text>
<text x="368" y="37.3">S4B-PH-SM4-TB(LF)(SN)</text>
<text x="6.6" y="44.9">USB_D-</text>
<text x="48" y="44.9">USB_CONN_D-</text>
<text x="69.6" y="44.9">5.1k</text>
<text x="21.3" y="50">USBLC6-2SC6</text>
<text x="56.9" y="53.8">USB_DETE</text>
<text x="95" y="51.2">GT-USB-7010ASV</text>
<text x="35.3" y="60.1">VBUS</text>
<text x="45.5" y="63.9">5.1k</text>
<text x="59.4" y="63.9">10k</text>
<text x="166" y="70.3">V_PYRO1</text>
<text x="162.4" y="77.9">MCU_HSE_IN</text>
<text x="166" y="72.8">V_PYRO2</text>
<text x="218.2" y="77.9">MCU_BOOT0</text>
<text x="218.2" y="72.8">MCU_PYRO2</text>
<text x="218.2" y="75.4">MCU_PYRO1</text>
<text x="370.6" y="75.4">B3B-PH-SM4-TBT(LF)(SN)</text>
<text x="160.2" y="80.4">MCU_HSE_OUT</text>
<text x="164.2" y="83">MCU_NRST</text>
<text x="218.2" y="81.7">270</text>
<text x="224.6" y="80.4">MCU_PWM1</text>
<text x="236" y="83">MCU_PWM4</text>
<text x="302.7" y="83.6" transform="rotate(-90 302.7 83.6)">MCU_PWM1</text>
<text x="324.3" y="83.6" transform="rotate(-90 324.3 83.6)">MCU_PWM4</text>
<text x="93.7" y="88.1">5.1k</text>
<text x="218.2" y="86.8">270</text>
<text x="218.2" y="89.3">270</text>
<text x="218.2" y="84.3">270</text>
<text x="224.6" y="85.5">MCU_PWM3</text>
<text x="224.6" y="88.1">MCU_PWM2</text>
<text x="347.1" y="84.8" transform="rotate(-90 347.1 84.8)">MCU_PWM3</text>
<text x="364.9" y="84.8" transform="rotate(-90 364.9 84.8)">MCU_PWM2</text>
<text x="22.6" y="91.9">MCU_BOOT0</text>
<text x="26.4" y="90.6">KMR241GLFS</text>
<text x="56.3" y="91.2" transform="rotate(-90 56.3 91.2)">MCU_BOOT0</text>
<text x="77.2" y="94.4">B3U-1000P</text>
<text x="96.3" y="90.6">MCU_NRST</text>
<text x="163.4" y="90.6">MCU_MISO2</text>
<text x="163.4" y="93.1">MCU_MOSI2</text>
<text x="218.2" y="90.6">MCU_SWO</text>
<text x="59.4" y="100.8">10k</text>
<text x="95" y="98.2">100nF</text>
<text x="218.2" y="98.2">MCU_BUZZ</text>
<text x="218.2" y="100.8">MCU_PUSH</text>
<text x="165.9" y="105.8">MCU_TX2</text>
<text x="218.2" y="105.8">MCU_SWCLK</text>
<text x="218.2" y="103.3">MCU_VOLTAGE</text>
<text x="298.2" y="107.1">B3B-PH-SM4-TBT(LF)(SN)</text>
<text x="333.8" y="107.1">B3B-PH-K-S(LF)(SN)</text>
<text x="165.7" y="108.4">MCU_RX2</text>
<text x="218.2" y="113.5">MCU_SWDIO</text>
<text x="318.5" y="112.2">B3B-PH-K-S(LF)(SN)</text>
<text x="163.9" y="116">MS5611_CS</text>
<text x="165.5" y="118.5">MCU_SCK</text>
<text x="218.2" y="118.5">USB_D-</text>
<text x="218.2" y="116">USB_D+</text>
<text x="230.9" y="116">2.2uF</text>
<text x="164.5" y="121.1">MCU_MISO</text>
<text x="164.5" y="123.6">MCU_MOSI</text>
<text x="218.2" y="121.1">MCU_RX</text>
<text x="218.2" y="123.6">MCU_TX</text>
<text x="159" y="131.2">MCU_LEDPYRO2</text>
<text x="165.8" y="128.7">LSMD_CS</text>
<text x="218.2" y="126.2">MCU_CS2</text>
<text x="218.2" y="128.7">MCU_DIO0</text>
<text x="218.2" y="131.2">MCU_RST</text>
<text x="313.4" y="126.2">MCU_PWM2</text>
<text x="351.5" y="126.2">MCU_PWM1</text>
<text x="159" y="133.8">MCU_LEDPYRO1</text>
<text x="165.8" y="136.3">MCU_PB2</text>
<text x="42.9" y="143.9">GZ1005D601TF</text>
<text x="142.7" y="138.2" transform="rotate(-90 142.7 138.2)">MCU_PB2</text>
<text x="158" y="138.9">MCU_LEDSTATUS</text>
<text x="218.2" y="138.9">MCU_PYRO3</text>
<text x="218.2" y="141.4">MCU_PYRO4</text>
<text x="218.2" y="143.9">MCU_SCK2</text>
<text x="313.4" y="138.9">MCU_PWM3</text>
<text x="351.5" y="138.9">MCU_PWM4</text>
<text x="63.2" y="149">1uF</text>
<text x="73.4" y="147.8">100nF</text>
<text x="82.3" y="147.8">100nF</text>
<text x="145.8" y="147.8">10k</text>
<text x="327.4" y="149">TPD4E1U06DBVR</text>
<text x="182.6" y="155.4">2.2uF</text>
<text x="185.2" y="151.6">STM32F405RGT6TR</text>
<text x="276.6" y="177">MCU_LEDPYRO1</text>
<text x="323.6" y="177">MCU_LEDPYRO2</text>
<text x="44.2" y="185.9">4.7uF</text>
<text x="53.1" y="185.9">100nF</text>
<text x="62" y="185.9">100nF</text>
<text x="73.4" y="185.9">100nF</text>
<text x="86.1" y="185.9">100nF</text>
<text x="97.5" y="185.9">100nF</text>
<text x="294.4" y="184.6">KT-0603R</text>
<text x="307.1" y="180.8">270</text>
<text x="340.1" y="184.6">KT-0603R</text>
<text x="352.8" y="180.8">270</text>
<text x="321.1" y="202.4">MCU_LEDSTATUS</text>
<text x="303.3" y="207.4">WS2812B-2020</text>
<text x="380.7" y="209.7">S8050 J3Y(RANGE:200-350)</text>
<text x="340.9" y="211.3">MCU_BUZZ</text>
<text x="361.7" y="215.1">1k</text>
<text x="388.4" y="211.3">4kHz</text>
<text x="31.6" y="239.2">MCU_HSE_IN 1</text>
<text x="81" y="234.1">MCU_HSE_OUT</text>
<text x="274.1" y="236.7">MCU_PUSH</text>
<text x="310.9" y="236.7">KMR241GLFS</text>
<text x="46.7" y="244.3">8MHz</text>
<text x="284.2" y="240.5">330</text>
<text x="37.8" y="249.4">12pF</text>
<text x="72.1" y="249.4">12pF</text>
</g>
<g font-size="2" fill="#000080">
<text x="95" y="15.7">USB</text>
<text x="311.3" y="14.4">GND</text>
<text x="358.6" y="17.3" transform="rotate(-90 358.6 17.3)">+3V3</text>
<text x="21.3" y="22">D1</text>
<text x="77.2" y="19.5">U63</text>
<text x="321.1" y="23.3">H1</text>
<text x="69.6" y="24.6">R165</text>
<text x="123.6" y="33.7" transform="rotate(-90 123.6 33.7)">GND</text>
<text x="368" y="34.7">UART</text>
<text x="56.3" y="37.5" transform="rotate(-90 56.3 37.5)">GND</text>
<text x="60.1" y="37.5" transform="rotate(-90 60.1 37.5)">GND</text>
<text x="69.6" y="39.8">R166</text>
<text x="311.1" y="44.9">+3V3</text>
<text x="372.2" y="47.4">GND</text>
<text x="157.6" y="51.2">GND</text>
<text x="196.8" y="52.5">+3V3</text>
<text x="230" y="51.2">GND</text>
<text x="45.5" y="58.9">R162</text>
<text x="76.6" y="62.9" transform="rotate(-90 76.6 62.9)">GND</text>
<text x="185.2" y="65.2">MCU</text>
<text x="88.9" y="76.6">+3V3</text>
<text x="40.6" y="85.5">+3V3</text>
<text x="77.2" y="89.3">RST</text>
<text x="93.7" y="85.5">R164</text>
<text x="95" y="95.7">C139</text>
<text x="295.1" y="90.4" transform="rotate(-90 295.1 90.4)">+5V</text>
<text x="315.4" y="92.1" transform="rotate(-90 315.4 92.1)">GND</text>
<text x="331.9" y="91.7" transform="rotate(-90 331.9 91.7)">+5V</text>
<text x="338.3" y="91.7" transform="rotate(-90 338.3 91.7)">+5V</text>
<text x="354.8" y="92.1" transform="rotate(-90 354.8 92.1)">GND</text>
<text x="370" y="91.7" transform="rotate(-90 370 91.7)">+5V</text>
<text x="35.3" y="97">SW3</text>
<text x="161.7" y="101.8" transform="rotate(-90 161.7 101.8)">+3V3A</text>
<text x="331.2" y="97">PWM4</text>
<text x="351.5" y="97">PWM3</text>
<text x="298.2" y="104.6">PWM1</text>
<text x="357.9" y="105.8">PWM2</text>
<text x="80.1" y="110.9">GND</text>
<text x="232.2" y="110.9">C213</text>
<text x="243" y="113.7" transform="rotate(-90 243 113.7)">GND</text>
<text x="249.4" y="110" transform="rotate(-90 249.4 110)">+3V3</text>
<text x="301.1" y="113.5">GND</text>
<text x="360.8" y="113.5">GND</text>
<text x="54.7" y="114.7">GND</text>
<text x="161.7" y="116.4" transform="rotate(-90 161.7 116.4)">+3V3</text>
<text x="40.6" y="128.7">+3V3</text>
<text x="66.6" y="131.2">+3V3A</text>
<text x="357.3" y="136.5" transform="rotate(-90 357.3 136.5)">GND</text>
<text x="45.5" y="138.9">L7</text>
<text x="63.2" y="146.5">C44</text>
<text x="73.4" y="145.2">C140</text>
<text x="82.3" y="145.2">C199</text>
<text x="182.6" y="152.8">C214</text>
<text x="62.3" y="159.2">GND</text>
<text x="141.1" y="157.9">GND</text>
<text x="162.5" y="159.2">+3V3</text>
<text x="176.6" y="165.5">GND</text>
<text x="38.1" y="169.3">+3V3</text>
<text x="294.4" y="174.4">PYRO1</text>
<text x="307.1" y="175.7">R149</text>
<text x="321.7" y="179.7" transform="rotate(-90 321.7 179.7)">GND</text>
<text x="340.1" y="174.4">PYRO2</text>
<text x="352.8" y="175.7">R150</text>
<text x="367.5" y="179.7" transform="rotate(-90 367.5 179.7)">GND</text>
<text x="44.2" y="183.3">C215</text>
<text x="53.1" y="183.3">C145</text>
<text x="62" y="183.3">C144</text>
<text x="73.4" y="183.3">C143</text>
<text x="86.1" y="183.3">C142</text>
<text x="97.5" y="183.3">C141</text>
<text x="318.7" y="190.9">+3V3</text>
<text x="303.3" y="197.3">STATUS</text>
<text x="382.2" y="193.5">+3V3</text>
<text x="63.6" y="198.6">GND</text>
<text x="388.4" y="199.8">BIP-BIP</text>
<text x="380.7" y="206.2">Q16</text>
<text x="290.9" y="212.5">GND</text>
<text x="374.8" y="226.5">GND</text>
<text x="46.7" y="231.6">X2</text>
<text x="38.5" y="236.9" transform="rotate(-90 38.5 236.9)">GND</text>
<text x="310.9" y="234.1">SW2</text>
<text x="333.2" y="239.4" transform="rotate(-90 333.2 239.4)">GND</text>
<text x="66.5" y="241.9" transform="rotate(-90 66.5 241.9)">GND</text>
<text x="37.8" y="246.8">C212</text>
<text x="72.1" y="246.8">C211</text>
<text x="49.6" y="260.8">GND</text>
</g>
<g font-size="2">
<text x="89" y="18.4">A1B12</text>
<text x="90.1" y="21">A4B9</text>
<text x="92.5" y="23.5">B8</text>
<text x="95.9" y="22.3">VBUS</text>
<text x="95.9" y="19.7">GND</text>
<text x="105.6" y="19.7">SHELL</text>
<text x="105.6" y="22.3">SHELL</text>
<text x="112.9" y="18.4">4</text>
<text x="112.9" y="21">3</text>
<text x="370.2" y="22.5" transform="rotate(-90 370.2 22.5)">4</text>
<text x="372.8" y="22.5" transform="rotate(-90 372.8 22.5)">3</text>
<text x="375.3" y="22.5" transform="rotate(-90 375.3 22.5)">2</text>
<text x="377.9" y="22.5" transform="rotate(-90 377.9 22.5)">1</text>
<text x="19" y="27.3">4</text>
<text x="45.5" y="27.3">3</text>
<text x="92.5" y="28.6">B7</text>
<text x="92.5" y="26.1">A5</text>
<text x="95.9" y="29.9">DN2</text>
<text x="95.9" y="27.3">CC1</text>
<text x="95.9" y="24.8">SBU2</text>
<text x="319.8" y="26.1">1</text>
<text x="319.8" y="28.6">2</text>
<text x="322" y="27.3">1</text>
<text x="322" y="29.9">2</text>
<text x="366.3" y="29.4">5</text>
<text x="371.5" y="24.6" transform="rotate(-90 371.5 24.6)">4</text>
<text x="374" y="24.6" transform="rotate(-90 374 24.6)">3</text>
<text x="376.6" y="24.6" transform="rotate(-90 376.6 24.6)">2</text>
<text x="379.1" y="24.6" transform="rotate(-90 379.1 24.6)">1</text>
<text x="380.4" y="29.4">6</text>
<text x="19" y="35">5</text>
<text x="45.5" y="35">2</text>
<text x="92.5" y="33.7">A7</text>
<text x="92.5" y="31.1">A6</text>
<text x="95.9" y="35">DN1</text>
<text x="95.9" y="32.4">DP1</text>
<text x="319.8" y="31.1">3</text>
<text x="319.8" y="33.7">4</text>
<text x="322" y="32.4">3</text>
<text x="322" y="35">4</text>
<text x="368.5" y="30.7">5</text>
<text x="378.2" y="30.7">6</text>
<text x="92.5" y="41.3">B5</text>
<text x="92.5" y="38.8">A8</text>
<text x="92.5" y="36.2">B6</text>
<text x="95.9" y="40">SBU1</text>
<text x="95.9" y="37.5">DP2</text>
<text x="19" y="42.6">6</text>
<text x="45.5" y="42.6">1</text>
<text x="89" y="46.4">B1A12</text>
<text x="90.1" y="43.8">B4A9</text>
<text x="95.9" y="47.7">GND</text>
<text x="95.9" y="45.1">VBUS</text>
<text x="95.9" y="42.6">CC2</text>
<text x="105.6" y="45.1">SHELL</text>
<text x="105.6" y="47.7">SHELL</text>
<text x="112.9" y="43.8">2</text>
<text x="112.9" y="46.4">1</text>
<text x="184" y="68">1</text>
<text x="184" y="70.5">2</text>
<text x="186.1" y="69.2">VBAT</text>
<text x="186.1" y="71.8">PC13</text>
<text x="208" y="69.2">VDD</text>
<text x="208.3" y="71.8">VSS</text>
<text x="213.2" y="70.5">63</text>
<text x="213.2" y="68">64</text>
<text x="184" y="73.1">3</text>
<text x="184" y="75.6">4</text>
<text x="186.1" y="74.3">PC14</text>
<text x="186.1" y="76.9">PC15</text>
<text x="208.5" y="76.9">PB8</text>
<text x="208.5" y="74.3">PB9</text>
<text x="213.2" y="75.6">61</text>
<text x="213.2" y="73.1">62</text>
<text x="184" y="78.1">5</text>
<text x="184" y="80.7">6</text>
<text x="184" y="83.2">7</text>
<text x="186.1" y="79.4">PH0</text>
<text x="186.1" y="81.9">PH1</text>
<text x="205.5" y="79.4">BOOT0</text>
<text x="208.5" y="81.9">PB7</text>
<text x="213.2" y="83.2">58</text>
<text x="213.2" y="80.7">59</text>
<text x="213.2" y="78.1">60</text>
<text x="184" y="85.8">8</text>
<text x="184" y="88.3">9</text>
<text x="186.1" y="84.5">NRST</text>
<text x="186.1" y="87">PC0</text>
<text x="186.1" y="89.6">PC1</text>
<text x="208.5" y="89.6">PB4</text>
<text x="208.5" y="87">PB5</text>
<text x="208.5" y="84.5">PB6</text>
<text x="213.2" y="88.3">56</text>
<text x="213.2" y="85.8">57</text>
<text x="28.6" y="95" transform="rotate(-90 28.6 95)">1</text>
<text x="33.7" y="95" transform="rotate(-90 33.7 95)">3</text>
<text x="76.1" y="90.8">1</text>
<text x="87.4" y="90.8">2</text>
<text x="182.9" y="90.8">10</text>
<text x="182.9" y="93.4">11</text>
<text x="182.9" y="95.9">12</text>
<text x="186.1" y="92.1">PC2</text>
<text x="186.1" y="94.6">PC3</text>
<text x="208.4" y="94.6">PD2</text>
<text x="208.5" y="92.1">PB3</text>
<text x="213.2" y="95.9">53</text>
<text x="213.2" y="93.4">54</text>
<text x="213.2" y="90.8">55</text>
<text x="300.4" y="92.3" transform="rotate(-90 300.4 92.3)">3</text>
<text x="301.7" y="94.5" transform="rotate(-90 301.7 94.5)">3</text>
<text x="302.9" y="92.3" transform="rotate(-90 302.9 92.3)">2</text>
<text x="304.2" y="94.5" transform="rotate(-90 304.2 94.5)">2</text>
<text x="305.5" y="92.3" transform="rotate(-90 305.5 92.3)">1</text>
<text x="306.7" y="94.5" transform="rotate(-90 306.7 94.5)">1</text>
<text x="322" y="94.9" transform="rotate(-90 322 94.9)">3</text>
<text x="324.5" y="94.9" transform="rotate(-90 324.5 94.9)">2</text>
<text x="327.1" y="94.9" transform="rotate(-90 327.1 94.9)">1</text>
<text x="342.3" y="94.9" transform="rotate(-90 342.3 94.9)">3</text>
<text x="344.8" y="94.9" transform="rotate(-90 344.8 94.9)">2</text>
<text x="347.4" y="94.9" transform="rotate(-90 347.4 94.9)">1</text>
<text x="360.1" y="93.6" transform="rotate(-90 360.1 93.6)">3</text>
<text x="361.3" y="95.8" transform="rotate(-90 361.3 95.8)">3</text>
<text x="362.6" y="93.6" transform="rotate(-90 362.6 93.6)">2</text>
<text x="363.9" y="95.8" transform="rotate(-90 363.9 95.8)">2</text>
<text x="365.2" y="93.6" transform="rotate(-90 365.2 93.6)">1</text>
<text x="366.4" y="95.8" transform="rotate(-90 366.4 95.8)">1</text>
<text x="182.9" y="98.5">13</text>
<text x="182.9" y="101">14</text>
<text x="186.1" y="97.2">VSSA</text>
<text x="186.1" y="99.7">VDDA</text>
<text x="207.3" y="99.7">PC11</text>
<text x="207.3" y="97.2">PC12</text>
<text x="213.2" y="101">51</text>
<text x="213.2" y="98.5">52</text>
<text x="296.5" y="99.2">4</text>
<text x="298.7" y="100.5">4</text>
<text x="305.8" y="100.5">5</text>
<text x="308" y="99.2">5</text>
<text x="323.2" y="97" transform="rotate(-90 323.2 97)">3</text>
<text x="325.8" y="97" transform="rotate(-90 325.8 97)">2</text>
<text x="328.3" y="97" transform="rotate(-90 328.3 97)">1</text>
<text x="343.6" y="97" transform="rotate(-90 343.6 97)">3</text>
<text x="346.1" y="97" transform="rotate(-90 346.1 97)">2</text>
<text x="348.6" y="97" transform="rotate(-90 348.6 97)">1</text>
<text x="356.2" y="100.5">4</text>
<text x="358.3" y="101.8">4</text>
<text x="365.5" y="101.8">5</text>
<text x="367.7" y="100.5">5</text>
<text x="28.6" y="106.2" transform="rotate(-90 28.6 106.2)">2</text>
<text x="33.7" y="106.2" transform="rotate(-90 33.7 106.2)">4</text>
<text x="182.9" y="103.5">15</text>
<text x="182.9" y="106.1">16</text>
<text x="186.1" y="102.3">PA0_WKUP</text>
<text x="186.1" y="104.8">PA1</text>
<text x="186.1" y="107.3">PA2</text>
<text x="207.3" y="102.3">PC10</text>
<text x="207.4" y="107.3">PA14</text>
<text x="207.4" y="104.8">PA15</text>
<text x="213.2" y="106.1">49</text>
<text x="213.2" y="103.5">50</text>
<text x="182.9" y="108.6">17</text>
<text x="182.9" y="111.2">18</text>
<text x="182.9" y="113.7">19</text>
<text x="186.1" y="109.9">PA3</text>
<text x="186.1" y="112.4">VSS</text>
<text x="204.7" y="112.4">VCAP_2</text>
<text x="208" y="109.9">VDD</text>
<text x="213.2" y="113.7">46</text>
<text x="213.2" y="111.2">47</text>
<text x="213.2" y="108.6">48</text>
<text x="182.9" y="116.2">20</text>
<text x="182.9" y="118.8">21</text>
<text x="186.1" y="115">VDD</text>
<text x="186.1" y="117.5">PA4</text>
<text x="207.4" y="117.5">PA12</text>
<text x="207.4" y="115">PA13</text>
<text x="213.2" y="118.8">44</text>
<text x="213.2" y="116.2">45</text>
<text x="182.9" y="121.3">22</text>
<text x="182.9" y="123.9">23</text>
<text x="186.1" y="120">PA5</text>
<text x="186.1" y="122.6">PA6</text>
<text x="186.1" y="125.1">PA7</text>
<text x="207.4" y="122.6">PA10</text>
<text x="207.4" y="120">PA11</text>
<text x="208.5" y="125.1">PA9</text>
<text x="213.2" y="123.9">42</text>
<text x="213.2" y="121.3">43</text>
<text x="326.6" y="125.9">4</text>
<text x="345.9" y="125.9">3</text>
<text x="182.9" y="126.4">24</text>
<text x="182.9" y="128.9">25</text>
<text x="182.9" y="131.5">26</text>
<text x="186.1" y="127.7">PC4</text>
<text x="186.1" y="130.2">PC5</text>
<text x="208.4" y="130.2">PC9</text>
<text x="208.5" y="127.7">PA8</text>
<text x="213.2" y="131.5">39</text>
<text x="213.2" y="128.9">40</text>
<text x="213.2" y="126.4">41</text>
<text x="329.9" y="126.2">D2-</text>
<text x="340" y="126.2">D2+</text>
<text x="182.9" y="134">27</text>
<text x="182.9" y="136.6">28</text>
<text x="186.1" y="132.7">PB0</text>
<text x="186.1" y="135.3">PB1</text>
<text x="186.1" y="137.8">PB2</text>
<text x="208.4" y="137.8">PC6</text>
<text x="208.4" y="135.3">PC7</text>
<text x="208.4" y="132.7">PC8</text>
<text x="213.2" y="136.6">37</text>
<text x="213.2" y="134">38</text>
<text x="326" y="133.5">5</text>
<text x="328.7" y="134.5">NC</text>
<text x="340.6" y="134.5">GND</text>
<text x="346.4" y="133.5">2</text>
<text x="182.9" y="139.1">29</text>
<text x="182.9" y="141.6">30</text>
<text x="186.1" y="140.4">PB10</text>
<text x="186.1" y="142.9">PB11</text>
<text x="207.4" y="142.9">PB14</text>
<text x="207.4" y="140.4">PB15</text>
<text x="213.2" y="141.6">35</text>
<text x="213.2" y="139.1">36</text>
<text x="326.6" y="138.6">6</text>
<text x="329.9" y="138.9">D1-</text>
<text x="340" y="138.9">D1+</text>
<text x="345.9" y="138.6">1</text>
<text x="182.9" y="144.2">31</text>
<text x="182.9" y="146.7">32</text>
<text x="186.1" y="145.4">VCAP_1</text>
<text x="186.1" y="148">VDD</text>
<text x="207.4" y="148">PB12</text>
<text x="207.4" y="145.4">PB13</text>
<text x="213.2" y="146.7">33</text>
<text x="213.2" y="144.2">34</text>
<text x="302.1" y="200.1">1</text>
<text x="302.1" y="202.6">2</text>
<text x="304.2" y="201.3">DO</text>
<text x="304.2" y="203.9">GND</text>
<text x="310.9" y="201.3">VDD</text>
<text x="313.1" y="203.9">DI</text>
<text x="316.1" y="202.6">3</text>
<text x="316.1" y="200.1">4</text>
<text x="389.1" y="203.6">+</text>
<text x="304.2" y="232.2" transform="rotate(-90 304.2 232.2)">1</text>
<text x="309.3" y="232.2" transform="rotate(-90 309.3 232.2)">3</text>
<text x="44.6" y="234.3">4</text>
<text x="57.9" y="234.3">3</text>
<text x="57.9" y="239.4">2</text>
<text x="304.2" y="243.4" transform="rotate(-90 304.2 243.4)">2</text>
<text x="309.3" y="243.4" transform="rotate(-90 309.3 243.4)">4</text>
</g>
<g font-size="1.3" fill="#000080">
<text x="59.4" y="59">R159</text>
<text x="59.4" y="98.4">R161</text>
<text x="327.4" y="114.9">D5</text>
<text x="145.8" y="145.4">R158</text>
<text x="361.7" y="210.2">R52</text>
<text x="284.2" y="235.6">R98</text>
</g>
</svg>
